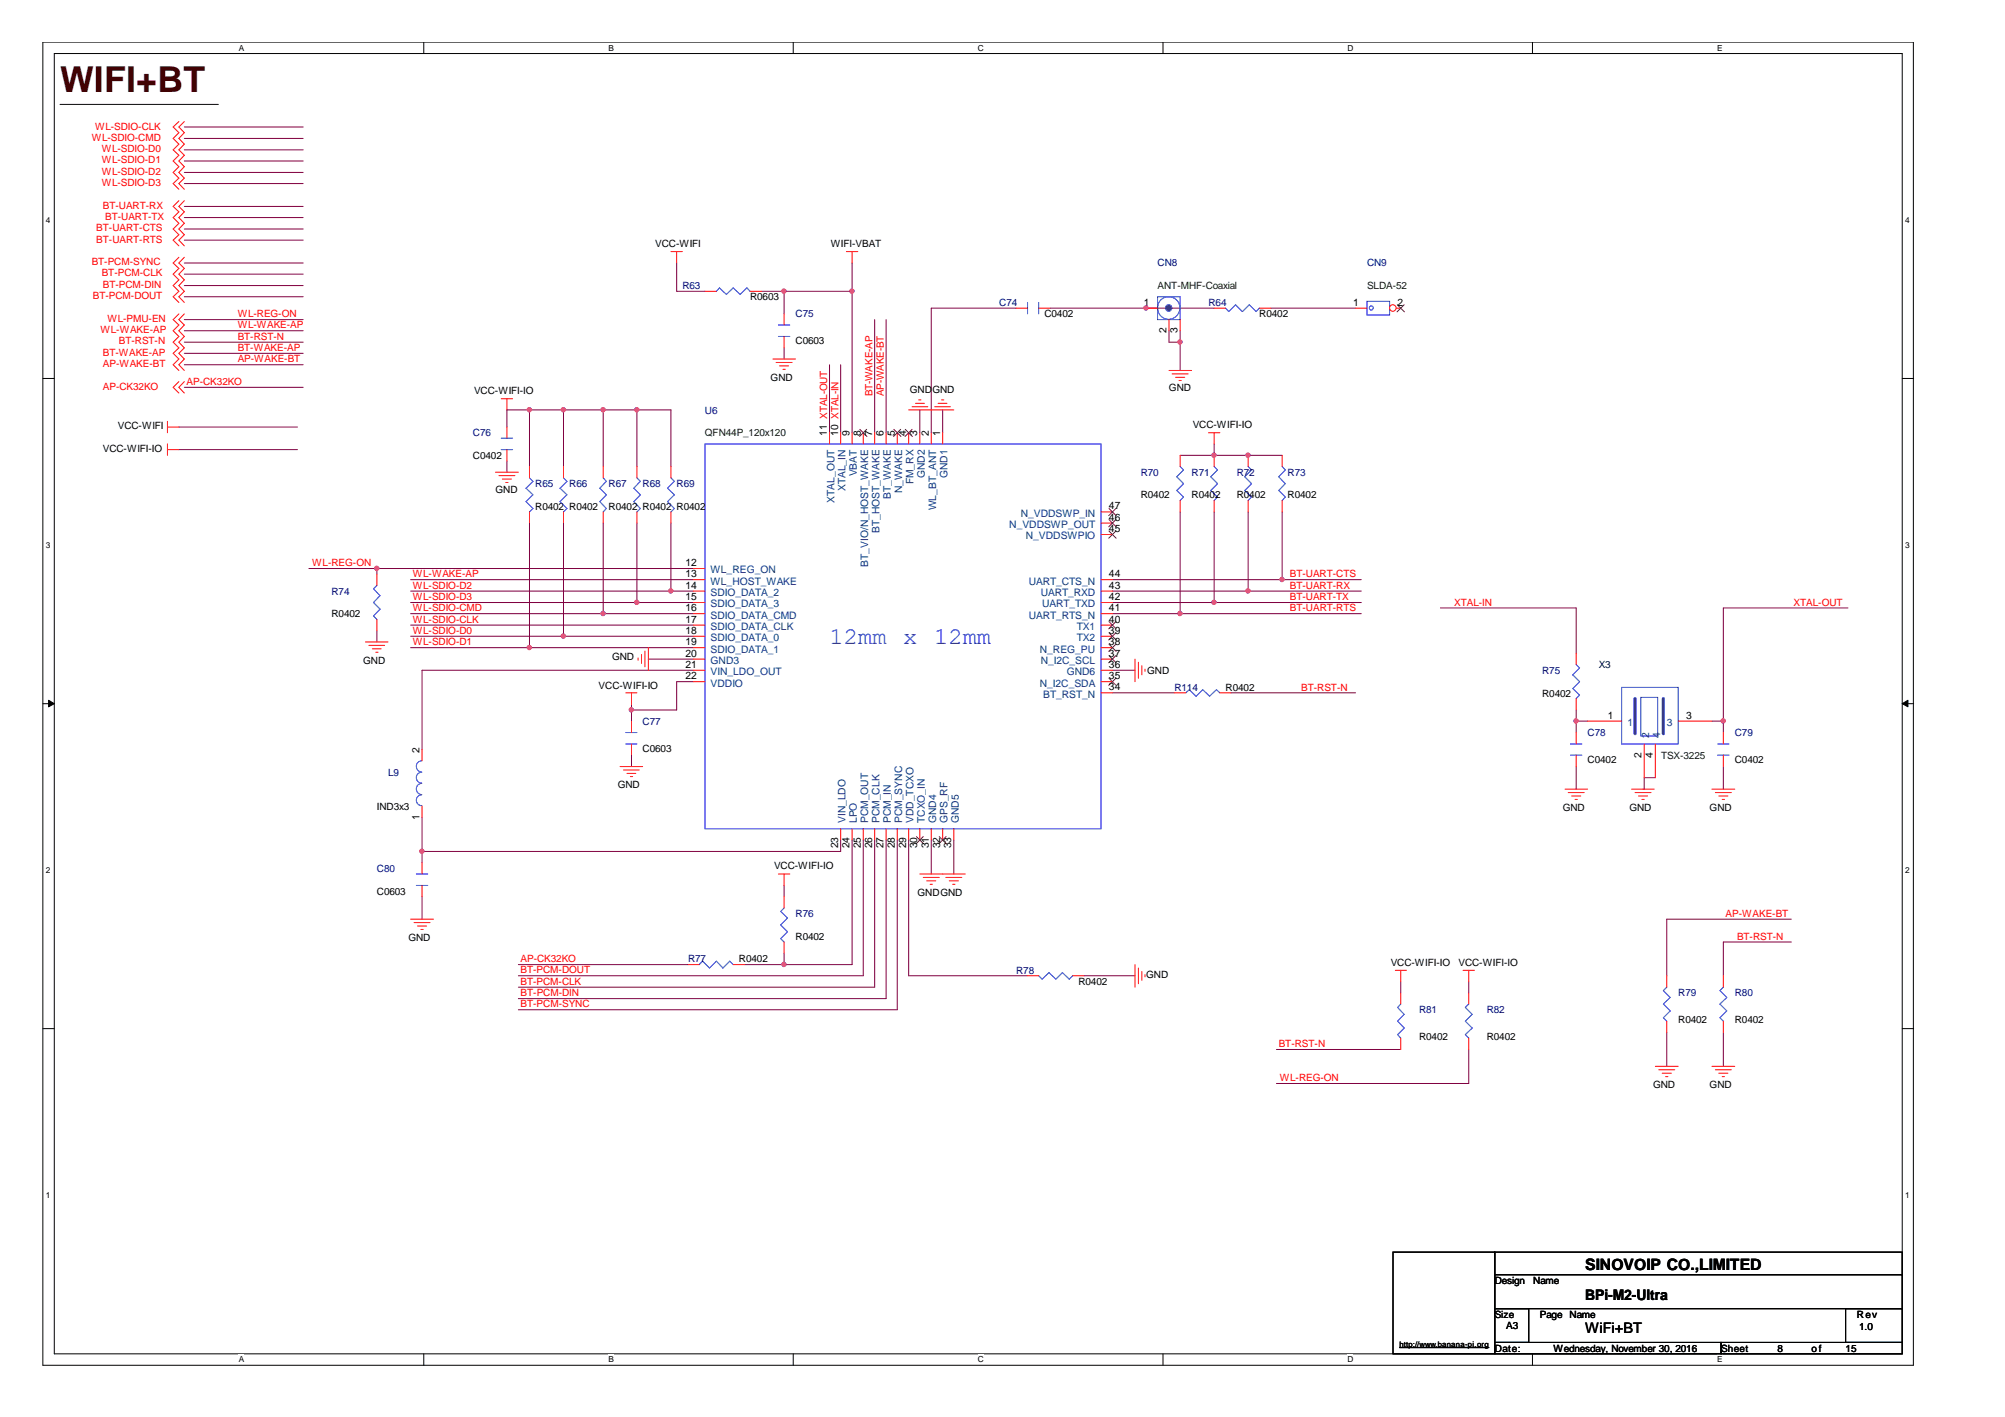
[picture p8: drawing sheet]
<svg xmlns="http://www.w3.org/2000/svg" width="297mm" height="210mm" viewBox="0 0 297 210" stroke-linecap="round" stroke-linejoin="round" font-family="sans-serif">
<path d="M6.3 6.2h277.2v196h-277.2zM8 7.9h273.8v192.6h-273.8z" fill="none" stroke="#000" stroke-width=".15"/>
<g fill="#fff">
<path d="M35.4 6.4h.8v1.4h-.8z"/>
<path d="M35.4 200.7h.8v1.4h-.8z"/>
</g>
<path d="M62.8 6.2v1.7M62.8 200.5v1.7" fill="none" stroke="#000" stroke-width=".15"/>
<g fill="#fff">
<path d="M90.1 6.4h.8v1.4h-.8z"/>
<path d="M90.1 200.7h.8v1.4h-.8z"/>
</g>
<path d="M117.5 6.2v1.7M117.5 200.5v1.7" fill="none" stroke="#000" stroke-width=".15"/>
<g fill="#fff">
<path d="M144.9 6.4h.8v1.4h-.8z"/>
<path d="M144.9 200.7h.8v1.4h-.8z"/>
</g>
<path d="M172.3 6.2v1.7M172.3 200.5v1.7" fill="none" stroke="#000" stroke-width=".15"/>
<g fill="#fff">
<path d="M199.6 6.4h.9v1.4h-.9z"/>
<path d="M199.6 200.7h.9v1.4h-.9z"/>
</g>
<path d="M227 6.2v1.7M227 200.5v1.7" fill="none" stroke="#000" stroke-width=".15"/>
<g fill="#fff">
<path d="M254.4 6.4h.7v1.4h-.7z"/>
<path d="M254.4 200.7h.7v1.4h-.7z"/>
<path d="M6.8 31.9h.6v1.4h-.6z"/>
<path d="M282.2 31.9h.7v1.4h-.7z"/>
<path d="M6.8 80.1h.6v1.4h-.6z"/>
<path d="M282.2 80.1h.7v1.4h-.7z"/>
</g>
<path d="M6.3 56.1h1.7M281.8 56.1h1.7" fill="none" stroke="#000" stroke-width=".15"/>
<g fill="#fff">
<path d="M6.8 128.2h.6v1.4h-.6z"/>
<path d="M282.2 128.2h.7v1.4h-.7z"/>
</g>
<path d="M6.3 104.2h1.7M281.8 104.2h1.7" fill="none" stroke="#000" stroke-width=".15"/>
<g fill="#000" stroke="#000" stroke-width=".15">
<path d="M7.2 103.7l.8 .5-.8 .5z" fill-rule="evenodd"/>
<path d="M281.8 104.2l.9-.5v1z" fill-rule="evenodd"/>
</g>
<g fill="#fff">
<path d="M6.8 176.4h.6v1.4h-.6z"/>
<path d="M282.2 176.4h.7v1.4h-.7z"/>
</g>
<path d="M8.9 15.5h23.4M6.3 152.4h1.7M281.8 152.4h1.7M206.4 185.5h15v15h-15zM221.4 185.5h60.4v3.3h-60.4zM221.4 188.8h60.4v5.1h-60.4zM221.4 193.9h5.1v5h-5.1zM221.4 198.9h33.6v1.6h-33.6zM255 198.9h26.8v1.6h-26.8zM273.4 193.9h8.4v5h-8.4z" fill="none" stroke="#000" stroke-width=".15"/>
<g fill="none" stroke="#800040" stroke-width=".15">
<path d="M27.3 18.8h17.6M27.3 39h17.6M27.3 35.6h17.6M27.3 33.9h17.6M27.3 32.2h17.6M27.3 30.6h17.6M27.3 20.5h17.6M27.3 27.2h17.6M27.3 25.5h17.6M27.3 23.8h17.6M27.3 22.2h17.6M100.2 39v4.2h4.2"/>
<path d="M126.2 39v25.1M27.3 50.7h17.6M27.3 44h17.6M27.3 42.3h17.6M27.3 40.6h17.6M27.3 47.3h17.6M27.3 49h17.6M27.3 52.3h17.6M27.3 54h17.6M27.3 57.4h17.6M112.8 43.2h13.4M116.2 43.2v3.3"/>
<path d="M116.2 51.5v1.7M122.9 54v10.1M124.5 54v10.1M129.6 47.3v16.8M131.3 47.3v16.8M150.5 45.6h-12.5v18.5M155.6 45.6h24.3M173.2 49v1.7h1.6M174.8 49v5.9M188.3 45.6h12.5M26.5 63.3h17.6M26.5 66.6h17.6"/>
<path d="M75.1 63.3v-2.6h24.3v8.4M75.1 68.3v1.6M78.4 60.7v8.4M78.4 77.5v18.4M83.5 60.7v8.4M83.5 77.5v16.7M89.4 60.7v8.4M89.4 77.5v13.4M94.4 60.7v8.4M94.4 77.5v11.8M99.4 77.5v10.1M136.3 60.7v3.4"/>
<path d="M139.7 60.7v3.4M174.8 75.8v15.1M174.8 67.5h15.1M179.9 65.8v1.7M179.9 75.8v13.5M184.9 75.8v11.8M189.9 75.8v10.1M45.8 84.2h56.9M55.8 84.2v.9M55.8 93.4v1.7M60.8 92.6h41.9M60.8 90.9h41.9"/>
<path d="M60.8 85.9h41.9M60.8 87.6h41.9M60.8 89.3h41.9M60.8 95.9h41.9M60.8 94.2h41.9M96.1 97.6h6.6M102.7 99.3h-40.2v11.7M164.8 90.9h36.9M164.8 85.9h36.9M164.8 87.6h36.9M164.8 89.3h36.9M164.8 99.3h3.3"/>
<path d="M213.4 90.1h20.1v6.7M273.8 90.1h-18.5v18.4M93.6 104.3v2.5M93.6 111.9v1.7M102.7 101h-2.5v4.2h-6.6M164.8 102.6h9.2M182.4 102.6h18.4M233.5 105.2v3.3M233.5 113.6v3.3M233.5 106.8h1.7M245.2 115.2h-1.6v1.7h-.2M253.6 106.8h1.7"/>
<path d="M255.3 113.6v3.3M62.5 121.1v6.7M62.5 132.8v3.4M116.2 131.2v1.6M124.5 124.4v1.7h-62M126.2 124.4v18.5h-15.9M127.9 124.4v20.1h-51.1M129.6 124.4v21.8h-52.8M131.3 124.4v23.5h-54.5M132.9 124.4v25.2h-56.1M134.6 124.4v20.1h17.6M138 124.4v5.1"/>
<path d="M141.3 124.4v5.1M265.4 139.5h-10.1v5M265.4 136.2h-18.5v8.3M76.8 142.9h25.1M116.2 141.2v1.7M160.6 144.5h7.5M189.1 155.5h18.4M207.5 145.4v1.7M217.6 155.5v5h-28.5M217.6 145.4v1.7M246.9 152.9v5.1M255.3 152.9v5.1"/>
</g>
<g fill="#f0f" stroke="#f0f" stroke-width=".15">
<circle cx="169.8" cy="45.6" r=".32"/>
<circle cx="93.5" cy="105.1" r=".32"/>
<circle cx="78.4" cy="60.7" r=".32"/>
<circle cx="174.8" cy="50.7" r=".32"/>
<circle cx="116.1" cy="142.9" r=".32"/>
<circle cx="174.8" cy="90.9" r=".32"/>
<circle cx="179.8" cy="89.2" r=".32"/>
<circle cx="99.4" cy="87.5" r=".32"/>
<circle cx="78.4" cy="95.9" r=".32"/>
<circle cx="83.5" cy="94.2" r=".32"/>
<circle cx="94.3" cy="89.2" r=".32"/>
<circle cx="89.3" cy="90.9" r=".32"/>
<circle cx="83.5" cy="60.7" r=".32"/>
<circle cx="94.3" cy="60.7" r=".32"/>
<circle cx="55.8" cy="84.2" r=".32"/>
<circle cx="255.3" cy="106.8" r=".32"/>
<circle cx="89.3" cy="60.7" r=".32"/>
<circle cx="189.9" cy="85.8" r=".32"/>
<circle cx="184.9" cy="87.5" r=".32"/>
<circle cx="62.5" cy="126.1" r=".32"/>
<circle cx="233.5" cy="106.8" r=".32"/>
<circle cx="184.9" cy="67.4" r=".32"/>
<circle cx="179.8" cy="67.4" r=".32"/>
<circle cx="126.2" cy="43.1" r=".32"/>
<circle cx="116.1" cy="43.1" r=".32"/>
</g>
<g fill="none" stroke="#f00" stroke-width=".15">
<path d="M26.5 18l-.8 .8 .8 .9-.8 .8 .8 .9-.8 .8 .8 .8-.8 .8 .8 .9-.8 .8 .8 .9-.8 .8 .8 .8M27.3 18l-.8 .8 .8 .9-.8 .8 .8 .9-.8 .8 .8 .8-.8 .8 .8 .9-.8 .8 .8 .9-.8 .8 .8 .8M26.5 29.7l-.8 .9 .8 .8-.8 .8 .8 .9-.8 .8 .8 .9-.8 .8 .8 .8M26.5 38.1l-.8 .9 .8 .8-.8 .8 .8 .9-.8 .8 .8 .9-.8 .8 .8 .8M27.3 29.7l-.8 .9 .8 .8-.8 .8 .8 .9-.8 .8 .8 .9-.8 .8 .8 .8M27.3 38.1l-.8 .9 .8 .8-.8 .8 .8 .9-.8 .8 .8 .9-.8 .8 .8 .8M99.4 37.3h1.7M100.2 37.3v1.7M125.4 37.3h1.7M126.2 37.3v1.7M26.5 46.5l-.8 .8 .8 .8-.8 .9 .8 .8-.8 .9 .8 .8-.8 .8 .8 .9-.8 .8 .8 .9M26.5 56.5l-.8 .9 .8 .8"/>
<path d="M27.3 46.5l-.8 .8 .8 .8-.8 .9 .8 .8-.8 .9 .8 .8-.8 .8 .8 .9-.8 .8 .8 .9M27.3 56.5l-.8 .9 .8 .8M74.3 59.1h1.6M75.1 59.1v1.6M114.5 53.2h3.4M115 53.7h2.3M115.5 54.2h1.3M116 54.7h.3M135.6 59.7h1.3M136.1 59.2h.3M139 59.7h1.3M139.5 59.2h.3"/>
<path d="M173.2 54.9h3.3M173.7 55.4h2.3M174.2 55.9h1.3M174.7 56.4h.3M179.9 45.6h1.7M186.6 45.6h1.7M200.8 45.6h1.7M24.8 63.3h1.7M24.8 62.4v1.7M24.8 65.8v1.7M24.8 66.6h1.7M73.4 69.9h3.4"/>
<path d="M73.9 70.5h2.4M74.4 71h1.4M74.9 71.5h.4M75.1 63.3v1.6M75.1 66.6v1.7M78.4 69.1v1.7M78.4 75.8v1.7M94.4 69.1v1.7M94.4 75.8v1.7M99.4 69.1v1.7M99.4 75.8v1.7M122.9 64.1v1.7"/>
<path d="M124.5 64.1v1.7M126.2 64.1v1.7M127.9 64.1v1.7M129.6 64.1v1.7M131.3 64.1v1.7M132.9 64.1v1.7M134.6 60.7h6.7M134.6 64.1v1.7M135.1 60.3h2.4M136.3 64.1v1.7M138 64.1v1.7M138.5 60.3h2.3"/>
<path d="M139.7 64.1v1.7M163.1 79.2h1.7M163.1 77.5h1.7M163.1 75.8h1.7M179 64.1h1.7M179.9 64.1v1.7M179.9 67.5v1.6M179.9 74.1v1.7M184.9 67.5v1.6M184.9 74.1v1.7M189.9 67.5v1.6M189.9 74.1v1.7"/>
<path d="M54.1 95.1h3.4M54.7 95.6h2.3M55.2 96.1h1.3M55.7 96.6h.3M94.5 97.5v.3M95 97v1.3M95.5 96.4v2.4M96.1 95.9v3.4M102.7 97.6h1.7M102.7 94.2h1.7M102.7 95.9h1.7M102.7 99.3h1.7"/>
<path d="M102.7 92.6h1.7M102.7 85.9h1.7M102.7 87.6h1.7M102.7 90.9h1.7M102.7 89.3h1.7M102.7 84.2h1.7M163.1 97.6h1.7M163.1 94.2h1.7M163.1 95.9h1.7M163.1 99.3h1.7M163.1 92.6h1.7M163.1 85.9h1.7"/>
<path d="M163.1 87.6h1.7M163.1 90.9h1.7M163.1 89.3h1.7M168.1 97.6v3.4M168.7 98.1v2.4M169.2 98.6v1.4M169.6 99.1v.4M233.5 96.8v1.6M62.5 111v1.7M62.5 119.4v1.7M91.9 113.6h3.3M92.4 114.1h2.3"/>
<path d="M92.7 102.6h1.7M92.9 114.6h1.3M93.4 115h.3M93.6 102.6v1.7M93.6 106.8v1.7M93.6 110.2v1.7M102.7 101h1.7M163.1 102.6h1.7M163.1 101h1.7M174 102.6h1.7M180.7 102.6h1.7M231.9 116.9h3.3"/>
<path d="M232.3 117.4h2.4M232.8 117.9h1.4M233.3 118.4h.4M233.5 103.5v1.7M235.2 106.8h5M241.7 116.9h3.4M242.2 117.4h2.4M242.7 117.9h1.4M243.2 118.4h.4M243.6 110.2v5M245.2 110.2v5M248.6 106.8h5"/>
<path d="M253.6 116.9h3.4M254.1 117.4h2.4M254.6 117.9h1.4M255.1 118.4h.4M60.8 136.2h3.4M61.3 136.7h2.4M61.8 137.2h1.4M62.4 137.7h.3M115.3 129.5h1.7M116.2 129.5v1.7M116.2 132.8v1.7M116.2 139.5v1.7"/>
<path d="M124.5 122.8v1.6M126.2 122.8v1.6M127.9 122.8v1.6M129.6 122.8v1.6M131.3 122.8v1.6M132.9 122.8v1.6M134.6 122.8v1.6M136.3 129.5h6.7M136.3 122.8v1.6M136.8 130h2.3M137.3 130.5h1.3M137.8 131h.3"/>
<path d="M138 122.8v1.6M139.7 122.8v1.6M140.1 130h2.4M140.6 130.5h1.4M141.1 131h.4M141.3 122.8v1.6M101.9 142.9h1.7M108.6 142.9h1.7M152.2 144.5h1.7M158.9 144.5h1.7M168.1 142.9v3.3M168.7 143.4v2.3"/>
<path d="M169.2 143.9v1.3M169.6 144.4v.3M206.7 143.7h1.7M207.5 143.7v1.7M216.7 143.7h1.7M217.6 143.7v1.7M245.2 158h3.4M245.7 158.5h2.4M246.3 159h1.3M246.8 159.5h.3M253.6 158h3.4M254.1 158.5h2.4"/>
<path d="M254.6 159h1.4M255.1 159.5h.4M255.3 144.5v1.7M255.3 151.3v1.6"/>
</g>
<path d="M207.3 199.6h13.3" fill="none" stroke="#000" stroke-width=".18"/>
<g fill="none" stroke="#00f" stroke-width=".15">
<path d="M181.6 45.6l.4 .6 1-1.1 1.1 1.1 1-1.1 1 1.1 .5-.6M202.5 44.6h3.4v2.1h-3.4zM74.3 66.6h1.6M74.3 64.9h1.6M78.4 70.8l.6 .5-1.1 1 1.1 1-1.1 1 1.1 1-.6 .5M94.4 70.8l.5 .5-1 1 1 1-1 1 1 1-.5 .5M99.4 70.8l.5 .5-1 1 1 1-1 1 1 1-.5 .5M104.4 65.8h58.7v57h-58.7zM179.9 69.1l.5 .5-1 1 1 1-1 1.1 1 .9-.5 .5M184.9 69.1l.5 .5-1 1 1 1-1 1.1 1 .9-.5 .5M189.9 69.1l.5 .5-1 1 1 1-1 1.1 1 .9-.5 .5M233.5 98.4l.5 .5-1 1.1 1 1-1 1 1 1-.5 .5"/>
<path d="M62.5 117.7a.8 .8 0 0 0-.8 .8 .8 .8 0 0 0 .8 .9M62.5 116a.83 .83 0 0 0-.8 .9 .83 .83 0 0 0 .8 .8M62.5 114.4a.8 .8 0 0 0-.8 .8 .8 .8 0 0 0 .8 .8M62.5 112.7a.83 .83 0 0 0-.8 .8 .83 .83 0 0 0 .8 .9M92.7 108.5h1.7M92.7 110.2h1.7M175.7 102.6l.5-.4 1 .9 1-.9 1 .9 1-.9 .5 .4M240.2 101.8h8.4v8.4h-8.4zM243.1 103.3h2.5v5.7h-2.5zM116.2 134.5l-.5 .5 1 1-1 1 1 1-1 1 .5 .5M103.6 142.9l.5-.5 1 1 1-1 1 1 1-1 .5 .5M153.9 144.5l.5 .5 1-.9 1 .9 1-.9 1 .9 .5-.5"/>
<path d="M255.3 146.2l-.5 .5 1 1.1-1 .9 1 1-1 1.1 .5 .5"/>
<circle cx="203.1" cy="45.6" r=".31"/>
</g>
<g fill="none" stroke="#804000" stroke-width=".15">
<path d="M127.4 63.6l1 1.1M128.4 63.6l-1.1 1.1M132.4 63.6l1.1 1.1M133.4 63.6l-1 1.1M134.1 63.6l1.1 1.1M135.1 63.6l-1 1.1M164.3 78.7l1.1 1M164.3 77l1.1 1M164.3 75.3l1.1 1.1M165.3 78.7l-1 1M165.3 77l-1 1M165.3 75.3l-1 1.1"/>
<path d="M164.3 97.1l1.1 1.1M164.3 93.7l1.1 1.1M164.3 95.4l1.1 1.1M164.3 92.1l1.1 1M165.3 97.1l-1 1.1M165.3 93.7l-1 1.1M165.3 95.4l-1 1.1M165.3 92.1l-1 1M164.3 100.5l1.1 1M165.3 100.5l-1 1M135.8 123.9l1 1.1M136.8 123.9l-1.1 1.1"/>
<path d="M139.1 123.9l1.1 1.1M140.2 123.9l-1.1 1.1"/>
</g>
<path d="M242.2 103.5v5.2M246.4 103.5v5.2" fill="none" stroke="#00f" stroke-width=".47"/>
<circle cx="206.4" cy="45.6" r=".49" fill="#fff" stroke="#f00" stroke-width=".15"/>
<g fill="none" stroke="#f00" stroke-width=".15">
<path d="M104.4 43.2h1.7M111.1 43.2h1.7M116.2 46.5v1.6M116.2 49.8v1.7M150.5 45.6h1.7M153.9 45.6h1.7M169.8 45.6h1.7M173.2 47.3v1.7M174.8 47.3v1.7M206.9 45.6h.6M83.5 69.1v1.7M83.5 75.8v1.7"/>
<path d="M89.4 69.1v1.7M89.4 75.8v1.7M174.8 67.5v1.6M174.8 74.1v1.7M55.8 85.1v1.6M55.8 91.8v1.6M233.5 108.5v1.7M233.5 111.9v1.7M255.3 108.5v1.7M255.3 111.9v1.7M62.5 127.8v1.7M62.5 131.2v1.6"/>
<path d="M207.5 147.1v1.6M207.5 153.8v1.7M217.6 147.1v1.6M217.6 153.8v1.7M246.9 144.5v1.7M246.9 151.3v1.6"/>
</g>
<path d="M207 45.1l1.1 1.1M208 45.1l-1 1.1" fill="none" stroke="#804000" stroke-width=".15"/>
<circle cx="173.1" cy="45.6" r=".48" fill="#00f" stroke="#00f" stroke-width=".15"/>
<g fill="none" stroke="#00f" stroke-width=".15">
<path d="M106.1 43.2l.5-.6 1 1 1-1 1 1 1.1-1 .4 .6M115.3 48.1h1.7M115.3 49.8h1.7M152.2 44.8v1.7M153.9 44.8v1.7M171.5 44h3.3v3.3h-3.3zM83.5 70.8l.5 .5-1 1 1 1-1 1 1 1-.5 .5M89.4 70.8l.4 .5-.9 1 .9 1-.9 1 .9 1-.4 .5M174.8 69.1l.5 .5-1 1 1 1-1 1.1 1 .9-.5 .5M55.8 86.7l-.5 .5 1 1-1 1.1 1 .9-1 1 .5 .6M232.7 110.2h1.7M232.7 111.9h1.7"/>
<path d="M254.5 110.2h1.7M254.5 111.9h1.7M61.7 129.5h1.7M61.7 131.2h1.7M207.5 148.7l-.4 .5 .9 1.1-.9 1 .9 1-.9 1 .4 .5M217.6 148.7l-.5 .5 1 1.1-1 1 1 1-1 1 .5 .5M246.9 146.2l-.5 .5 1 1.1-1 .9 1 1-1 1.1 .5 .5"/>
<circle cx="173.1" cy="45.6" r="1.67"/>
</g>
<g fill="#f0f" stroke="#f0f" stroke-width=".15">
<circle cx="169.8" cy="45.6" r=".32"/>
<circle cx="93.5" cy="105.1" r=".32"/>
<circle cx="78.4" cy="60.7" r=".32"/>
<circle cx="174.8" cy="50.7" r=".32"/>
<circle cx="116.1" cy="142.9" r=".32"/>
<circle cx="174.8" cy="90.9" r=".32"/>
<circle cx="179.8" cy="89.2" r=".32"/>
<circle cx="99.4" cy="87.5" r=".32"/>
<circle cx="78.4" cy="95.9" r=".32"/>
<circle cx="83.5" cy="94.2" r=".32"/>
<circle cx="94.3" cy="89.2" r=".32"/>
<circle cx="89.3" cy="90.9" r=".32"/>
<circle cx="83.5" cy="60.7" r=".32"/>
<circle cx="94.3" cy="60.7" r=".32"/>
<circle cx="55.8" cy="84.2" r=".32"/>
<circle cx="255.3" cy="106.8" r=".32"/>
<circle cx="89.3" cy="60.7" r=".32"/>
<circle cx="189.9" cy="85.8" r=".32"/>
<circle cx="184.9" cy="87.5" r=".32"/>
<circle cx="62.5" cy="126.1" r=".32"/>
<circle cx="233.5" cy="106.8" r=".32"/>
<circle cx="184.9" cy="67.4" r=".32"/>
<circle cx="179.8" cy="67.4" r=".32"/>
<circle cx="126.2" cy="43.1" r=".32"/>
<circle cx="116.1" cy="43.1" r=".32"/>
</g>
<text font-size="5.3" fill="#400000" x="8.9" y="13.7">WIFI+BT</text>
<g font-size="3.5" fill="#00f">
<text x="122.9" y="95.3">12mm</text>
<text x="133.8" y="95.3">x</text>
<text x="138.4" y="95.3">12mm</text>
</g>
<text font-size="2.3" x="234.9" y="188.1">SINOVOIP CO.,LIMITED</text>
<g font-size="2.2">
<text x="234.9" y="197.5">WiFi+BT</text>
<text x="234.9" y="192.5">BPi-M2-Ultra</text>
</g>
<g font-size="1.5" fill="#f00">
<text x="13.6" y="20.8">WL-SDIO-CMD</text>
<text x="14.1" y="19.2">WL-SDIO-CLK</text>
<text x="15.1" y="22.5">WL-SDIO-D0</text>
<text x="15.1" y="27.6">WL-SDIO-D3</text>
<text x="15.1" y="25.9">WL-SDIO-D2</text>
<text x="15.1" y="24.2">WL-SDIO-D1</text>
<text x="14.3" y="36">BT-UART-RTS</text>
<text x="14.3" y="34.3">BT-UART-CTS</text>
<text x="15.2" y="30.9">BT-UART-RX</text>
<text x="15.6" y="32.6">BT-UART-TX</text>
<text x="13.6" y="39.3">BT-PCM-SYNC</text>
<text x="15.1" y="41">BT-PCM-CLK</text>
<text x="13.8" y="44.3">BT-PCM-DOUT</text>
<text x="15.2" y="42.6">BT-PCM-DIN</text>
<text x="15.9" y="47.7">WL-PMU-EN</text>
<text x="35.2" y="47">WL-REG-ON</text>
<text x="14.9" y="49.3">WL-WAKE-AP</text>
<text x="15.2" y="52.7">BT-WAKE-AP</text>
<text x="17.6" y="51">BT-RST-N</text>
<text x="35.2" y="48.7">WL-WAKE-AP</text>
<text x="35.2" y="50.3">BT-RST-N</text>
<text x="35.2" y="52">BT-WAKE-AP</text>
<text x="35.2" y="53.7">AP-WAKE-BT</text>
<text x="15.2" y="54.4">AP-WAKE-BT</text>
<text x="15.2" y="57.7">AP-CK32KO</text>
<text x="27.6" y="57">AP-CK32KO</text>
<text x="129.2" y="58.7" transform="rotate(-90 129.2 58.7)">BT-WAKE-AP</text>
<text x="130.9" y="58.7" transform="rotate(-90 130.9 58.7)">AP-WAKE-BT</text>
<text x="46.3" y="83.9">WL-REG-ON</text>
<text x="61.2" y="87.2">WL-SDIO-D2</text>
<text x="61.2" y="88.9">WL-SDIO-D3</text>
<text x="61.2" y="85.5">WL-WAKE-AP</text>
<text x="191.1" y="85.5">BT-UART-CTS</text>
<text x="191.1" y="87.2">BT-UART-RX</text>
<text x="191.1" y="88.9">BT-UART-TX</text>
<text x="215.4" y="89.7">XTAL-IN</text>
<text x="265.7" y="89.7">XTAL-OUT</text>
<text x="61.2" y="92.3">WL-SDIO-CLK</text>
<text x="61.2" y="95.6">WL-SDIO-D1</text>
<text x="61.2" y="93.9">WL-SDIO-D0</text>
<text x="61.2" y="90.6">WL-SDIO-CMD</text>
<text x="191.1" y="90.6">BT-UART-RTS</text>
<text x="192.8" y="102.3">BT-RST-N</text>
<text x="255.7" y="135.8">AP-WAKE-BT</text>
<text x="77.1" y="142.6">AP-CK32KO</text>
<text x="257.3" y="139.2">BT-RST-N</text>
<text x="77.1" y="145.9">BT-PCM-CLK</text>
<text x="77.1" y="144.2">BT-PCM-DOUT</text>
<text x="77.1" y="147.6">BT-PCM-DIN</text>
<text x="77.1" y="149.2">BT-PCM-SYNC</text>
<text x="189.4" y="155.1">BT-RST-N</text>
<text x="189.6" y="160.2">WL-REG-ON</text>
</g>
<g font-size="1.5">
<text x="97.1" y="36.6">VCC-WIFI</text>
<text x="123.1" y="36.6">WIFI-VBAT</text>
<text x="111.1" y="44.5">R0603</text>
<text x="154.7" y="47">C0402</text>
<text x="169.5" y="45.3">1</text>
<text x="186.6" y="47">R0402</text>
<text x="200.5" y="45.3">1</text>
<text x="207.1" y="45.3">2</text>
<text x="117.9" y="51">C0603</text>
<text x="172.8" y="49.4" transform="rotate(-90 172.8 49.4)">2</text>
<text x="174.5" y="49.4" transform="rotate(-90 174.5 49.4)">3</text>
<text x="70.2" y="58.4">VCC-WIFI-IO</text>
<text x="114.2" y="56.4">GND</text>
<text x="134.8" y="58.2">GND</text>
<text x="138.1" y="58.2">GND</text>
<text x="173.2" y="57.9">GND</text>
<text x="17.4" y="63.6">VCC-WIFI</text>
<text x="122.5" y="64.6" transform="rotate(-90 122.5 64.6)">11 XTAL-OUT</text>
<text x="124.2" y="64.6" transform="rotate(-90 124.2 64.6)">10 XTAL-IN</text>
<text x="125.9" y="64.6" transform="rotate(-90 125.9 64.6)">9</text>
<text x="127.5" y="64.6" transform="rotate(-90 127.5 64.6)">8</text>
<text x="129.2" y="64.6" transform="rotate(-90 129.2 64.6)">7</text>
<text x="130.9" y="64.6" transform="rotate(-90 130.9 64.6)">6</text>
<text x="132.5" y="64.6" transform="rotate(-90 132.5 64.6)">5</text>
<text x="134.2" y="64.6" transform="rotate(-90 134.2 64.6)">4</text>
<text x="135.9" y="64.6" transform="rotate(-90 135.9 64.6)">3</text>
<text x="137.6" y="64.6" transform="rotate(-90 137.6 64.6)">2</text>
<text x="139.3" y="64.6" transform="rotate(-90 139.3 64.6)">1</text>
<text x="176.7" y="63.4">VCC-WIFI-IO</text>
<text x="15.2" y="66.9">VCC-WIFI-IO</text>
<text x="70.1" y="68">C0402</text>
<text x="73.4" y="73">GND</text>
<text x="79.3" y="75.5">R0402 R0402</text>
<text x="90.2" y="75.5">R0402 R0402 R0402</text>
<text x="164.3" y="77.1">46</text>
<text x="164.3" y="75.5">47</text>
<text x="169" y="73.8">R0402</text>
<text x="176.5" y="73.8">R0402</text>
<text x="183.2" y="73.8">R0402</text>
<text x="190.8" y="73.8">R0402</text>
<text x="101.6" y="83.8">12</text>
<text x="164.3" y="78.8">45</text>
<text x="101.6" y="85.5">13</text>
<text x="101.6" y="87.2">14</text>
<text x="101.6" y="88.9">15</text>
<text x="164.3" y="88.9">42</text>
<text x="164.3" y="87.2">43</text>
<text x="164.3" y="85.5">44</text>
<text x="49.1" y="91.4">R0402</text>
<text x="101.6" y="93.9">18</text>
<text x="101.6" y="92.2">17</text>
<text x="101.6" y="90.5">16</text>
<text x="101.6" y="95.6">19</text>
<text x="164.3" y="93.9">39</text>
<text x="164.3" y="95.6">38</text>
<text x="164.3" y="92.2">40</text>
<text x="164.3" y="90.5">41</text>
<text x="53.8" y="98.3">GND</text>
<text x="88.7" y="102">VCC-WIFI-IO</text>
<text x="90.7" y="97.8">GND</text>
<text x="101.6" y="100.6">22</text>
<text x="101.6" y="97.3">20</text>
<text x="101.6" y="98.9">21</text>
<text x="164.3" y="97.3">37</text>
<text x="164.3" y="100.6">35</text>
<text x="164.3" y="98.9">36</text>
<text x="170" y="99.8">GND</text>
<text x="164.3" y="102.2">34</text>
<text x="181.6" y="102.3">R0402</text>
<text x="228.5" y="103.2">R0402</text>
<text x="238.2" y="106.4">1</text>
<text x="249.8" y="106.4">3</text>
<text x="62.1" y="111.5" transform="rotate(-90 62.1 111.5)">2</text>
<text x="95.2" y="111.4">C0603</text>
<text x="235.2" y="113">C0402</text>
<text x="243.2" y="112.2" transform="rotate(-90 243.2 112.2)">2</text>
<text x="244.9" y="112.2" transform="rotate(-90 244.9 112.2)">4</text>
<text x="257" y="113">C0402</text>
<text x="55.8" y="119.9">IND3x3</text>
<text x="91.5" y="116.7">GND</text>
<text x="62.1" y="121.4" transform="rotate(-90 62.1 121.4)">1</text>
<text x="124.2" y="125.7" transform="rotate(-90 124.2 125.7)">23</text>
<text x="125.9" y="125.7" transform="rotate(-90 125.9 125.7)">24</text>
<text x="127.5" y="125.7" transform="rotate(-90 127.5 125.7)">25</text>
<text x="129.2" y="125.7" transform="rotate(-90 129.2 125.7)">26</text>
<text x="130.9" y="125.7" transform="rotate(-90 130.9 125.7)">27</text>
<text x="132.5" y="125.7" transform="rotate(-90 132.5 125.7)">28</text>
<text x="134.2" y="125.7" transform="rotate(-90 134.2 125.7)">29</text>
<text x="135.9" y="125.7" transform="rotate(-90 135.9 125.7)">30</text>
<text x="137.6" y="125.7" transform="rotate(-90 137.6 125.7)">31</text>
<text x="139.3" y="125.7" transform="rotate(-90 139.3 125.7)">32</text>
<text x="140.9" y="125.7" transform="rotate(-90 140.9 125.7)">33</text>
<text x="231.5" y="120.1">GND</text>
<text x="241.4" y="120.1">GND</text>
<text x="253.3" y="120.1">GND</text>
<text x="114.7" y="128.8">VCC-WIFI-IO</text>
<text x="55.8" y="132.5">C0603</text>
<text x="135.9" y="132.7">GNDGND</text>
<text x="60.5" y="139.4">GND</text>
<text x="109.5" y="142.6">R0402</text>
<text x="117.9" y="139.2">R0402</text>
<text x="206" y="143.1">VCC-WIFI-IO</text>
<text x="216.1" y="143.1">VCC-WIFI-IO</text>
<text x="159.8" y="145.9">R0402</text>
<text x="169.8" y="144.9">GND</text>
<text x="210.2" y="154.1">R0402</text>
<text x="220.3" y="154.1">R0402</text>
<text x="248.6" y="151.6">R0402</text>
<text x="257" y="151.6">R0402</text>
<text x="244.9" y="161.2">GND</text>
<text x="253.3" y="161.2">GND</text>
<text x="221.4" y="190.2">Design</text>
<text x="227.2" y="190.2">Name</text>
<text x="221.4" y="195.2">Size</text>
<text x="223.1" y="196.9">A3</text>
<text x="228.1" y="195.2">Page</text>
<text x="232.5" y="195.2">Name</text>
<text x="275.1" y="195.2">Rev</text>
<text x="275.4" y="197">1.0</text>
<text x="221.4" y="200.2">Date:</text>
<text x="230.2" y="200.2">Wednesday, November 30, 2016</text>
<text x="255" y="200.2">Sheet</text>
<text x="263.4" y="200.2">8</text>
<text x="268.4" y="200.2">of</text>
<text x="273.4" y="200.2">15</text>
</g>
<g font-size="1.5" fill="#000080">
<text x="171.5" y="39.5">CN8</text>
<text x="202.5" y="39.5">CN9</text>
<text x="101.1" y="42.8">R63</text>
<text x="117.9" y="47">C75</text>
<text x="148" y="45.3">C74</text>
<text x="179" y="45.3">R64</text>
<text x="70.1" y="64.6">C76</text>
<text x="104.4" y="61.3">U6</text>
<text x="169" y="70.5">R70</text>
<text x="176.5" y="70.5">R71</text>
<text x="183.2" y="70.5">R72</text>
<text x="190.8" y="70.5">R73</text>
<text x="79.3" y="72.2">R65</text>
<text x="84.3" y="72.2">R66</text>
<text x="90.2" y="72.2">R67</text>
<text x="95.2" y="72.2">R68</text>
<text x="100.2" y="72.2">R69</text>
<text x="49.1" y="88.1">R74</text>
<text x="228.5" y="99.8">R75</text>
<text x="95.2" y="107.4">C77</text>
<text x="174" y="102.3">R114</text>
<text x="235.2" y="109">C78</text>
<text x="257" y="109">C79</text>
<text x="57.5" y="114.9">L9</text>
<text x="55.8" y="129.1">C80</text>
<text x="117.9" y="135.9">R76</text>
<text x="101.9" y="142.6">R77</text>
<text x="150.5" y="144.2">R78</text>
<text x="248.6" y="147.6">R79</text>
<text x="257" y="147.6">R80</text>
<text x="210.2" y="150.1">R81</text>
<text x="220.3" y="150.1">R82</text>
</g>
<g font-size="1.5" fill="#004000">
<text x="171.5" y="42.8">ANT-MHF-Coaxial</text>
<text x="202.5" y="42.8">SLDA-52</text>
<text x="104.4" y="64.6">QFN44P_120x120</text>
<text x="246.1" y="112.4">TSX-3225</text>
</g>
<g font-size="1.5" fill="#004080">
<text x="127" y="70.6" transform="rotate(-90 127 70.6)">VBAT</text>
<text x="135.3" y="71.8" transform="rotate(-90 135.3 71.8)">FM_RX</text>
<text x="137" y="70.8" transform="rotate(-90 137 70.8)">GND2</text>
<text x="140.4" y="70.8" transform="rotate(-90 140.4 70.8)">GND1</text>
<text x="123.6" y="74.5" transform="rotate(-90 123.6 74.5)">XTAL_OUT</text>
<text x="125.3" y="72.8" transform="rotate(-90 125.3 72.8)">XTAL_IN</text>
<text x="132" y="73.9" transform="rotate(-90 132 73.9)">BT_WAKE</text>
<text x="133.6" y="73" transform="rotate(-90 133.6 73)">N_WAKE</text>
<text x="138.7" y="75.6" transform="rotate(-90 138.7 75.6)">WL_BT_ANT</text>
<text x="151.2" y="76.6">N_VDDSWP_IN</text>
<text x="128.6" y="84" transform="rotate(-90 128.6 84)">BT_VIO/N_HOST_WAKE</text>
<text x="130.3" y="79" transform="rotate(-90 130.3 79)">BT_HOST_WAKE</text>
<text x="149.5" y="78.2">N_VDDSWP_OUT</text>
<text x="152" y="79.9">N_VDDSWPIO</text>
<text x="105.3" y="86.6">WL_HOST_WAKE</text>
<text x="105.3" y="88.3">SDIO_DATA_2</text>
<text x="105.3" y="90">SDIO_DATA_3</text>
<text x="105.3" y="84.9">WL_REG_ON</text>
<text x="152.4" y="86.6">UART_CTS_N</text>
<text x="154.2" y="88.3">UART_RXD</text>
<text x="154.4" y="90">UART_TXD</text>
<text x="105.3" y="95">SDIO_DATA_0</text>
<text x="105.3" y="93.3">SDIO_DATA_CLK</text>
<text x="105.3" y="91.6">SDIO_DATA_CMD</text>
<text x="152.4" y="91.6">UART_RTS_N</text>
<text x="159.6" y="95">TX2</text>
<text x="159.6" y="93.3">TX1</text>
<text x="105.3" y="101.7">VDDIO</text>
<text x="105.3" y="96.7">SDIO_DATA_1</text>
<text x="105.3" y="98.4">GND3</text>
<text x="105.3" y="100">VIN_LDO_OUT</text>
<text x="154.1" y="101.7">N_I2C_SDA</text>
<text x="154.1" y="96.7">N_REG_PU</text>
<text x="154.2" y="98.4">N_I2C_SCL</text>
<text x="158" y="100">GND6</text>
<text x="154.6" y="103.3">BT_RST_N</text>
<text x="241.1" y="107.5">1</text>
<text x="246.9" y="107.5">3</text>
<text x="244.3" y="109.4" transform="rotate(-90 244.3 109.4)">2</text>
<text x="246" y="109.4" transform="rotate(-90 246 109.4)">4</text>
<text x="125.3" y="121.9" transform="rotate(-90 125.3 121.9)">VIN_LDO</text>
<text x="127" y="121.9" transform="rotate(-90 127 121.9)">LPO</text>
<text x="128.6" y="121.9" transform="rotate(-90 128.6 121.9)">PCM_OUT</text>
<text x="130.3" y="121.9" transform="rotate(-90 130.3 121.9)">PCM_CLK</text>
<text x="132" y="121.9" transform="rotate(-90 132 121.9)">PCM_IN</text>
<text x="133.6" y="121.9" transform="rotate(-90 133.6 121.9)">PCM_SYNC</text>
<text x="135.3" y="121.9" transform="rotate(-90 135.3 121.9)">VDD_TCXO</text>
<text x="137" y="121.9" transform="rotate(-90 137 121.9)">TCXO_IN</text>
<text x="138.7" y="121.9" transform="rotate(-90 138.7 121.9)">GND4</text>
<text x="140.4" y="121.9" transform="rotate(-90 140.4 121.9)">GPS_RF</text>
<text x="142" y="121.9" transform="rotate(-90 142 121.9)">GND5</text>
</g>
<text font-size="1.5" fill="#000040" x="236.9" y="99">X3</text>
<g font-size="1.2">
<text x="35.4" y="7.5">A</text>
<text x="90.1" y="7.5">B</text>
<text x="144.9" y="7.5">C</text>
<text x="199.6" y="7.5">D</text>
<text x="254.4" y="7.5">E</text>
<text x="6.8" y="33.1">4</text>
<text x="282.2" y="33.1">4</text>
<text x="6.8" y="81.2">3</text>
<text x="282.2" y="81.2">3</text>
<text x="6.8" y="129.4">2</text>
<text x="282.2" y="129.4">2</text>
<text x="6.8" y="177.5">1</text>
<text x="282.2" y="177.5">1</text>
<text x="35.4" y="201.8">A</text>
<text x="90.1" y="201.8">B</text>
<text x="144.9" y="201.8">C</text>
<text x="199.6" y="201.8">D</text>
<text x="254.4" y="201.8">E</text>
</g>
<text font-size="1.1" x="207.3" y="199.5">http://www.banana-pi.org</text>
</svg>
